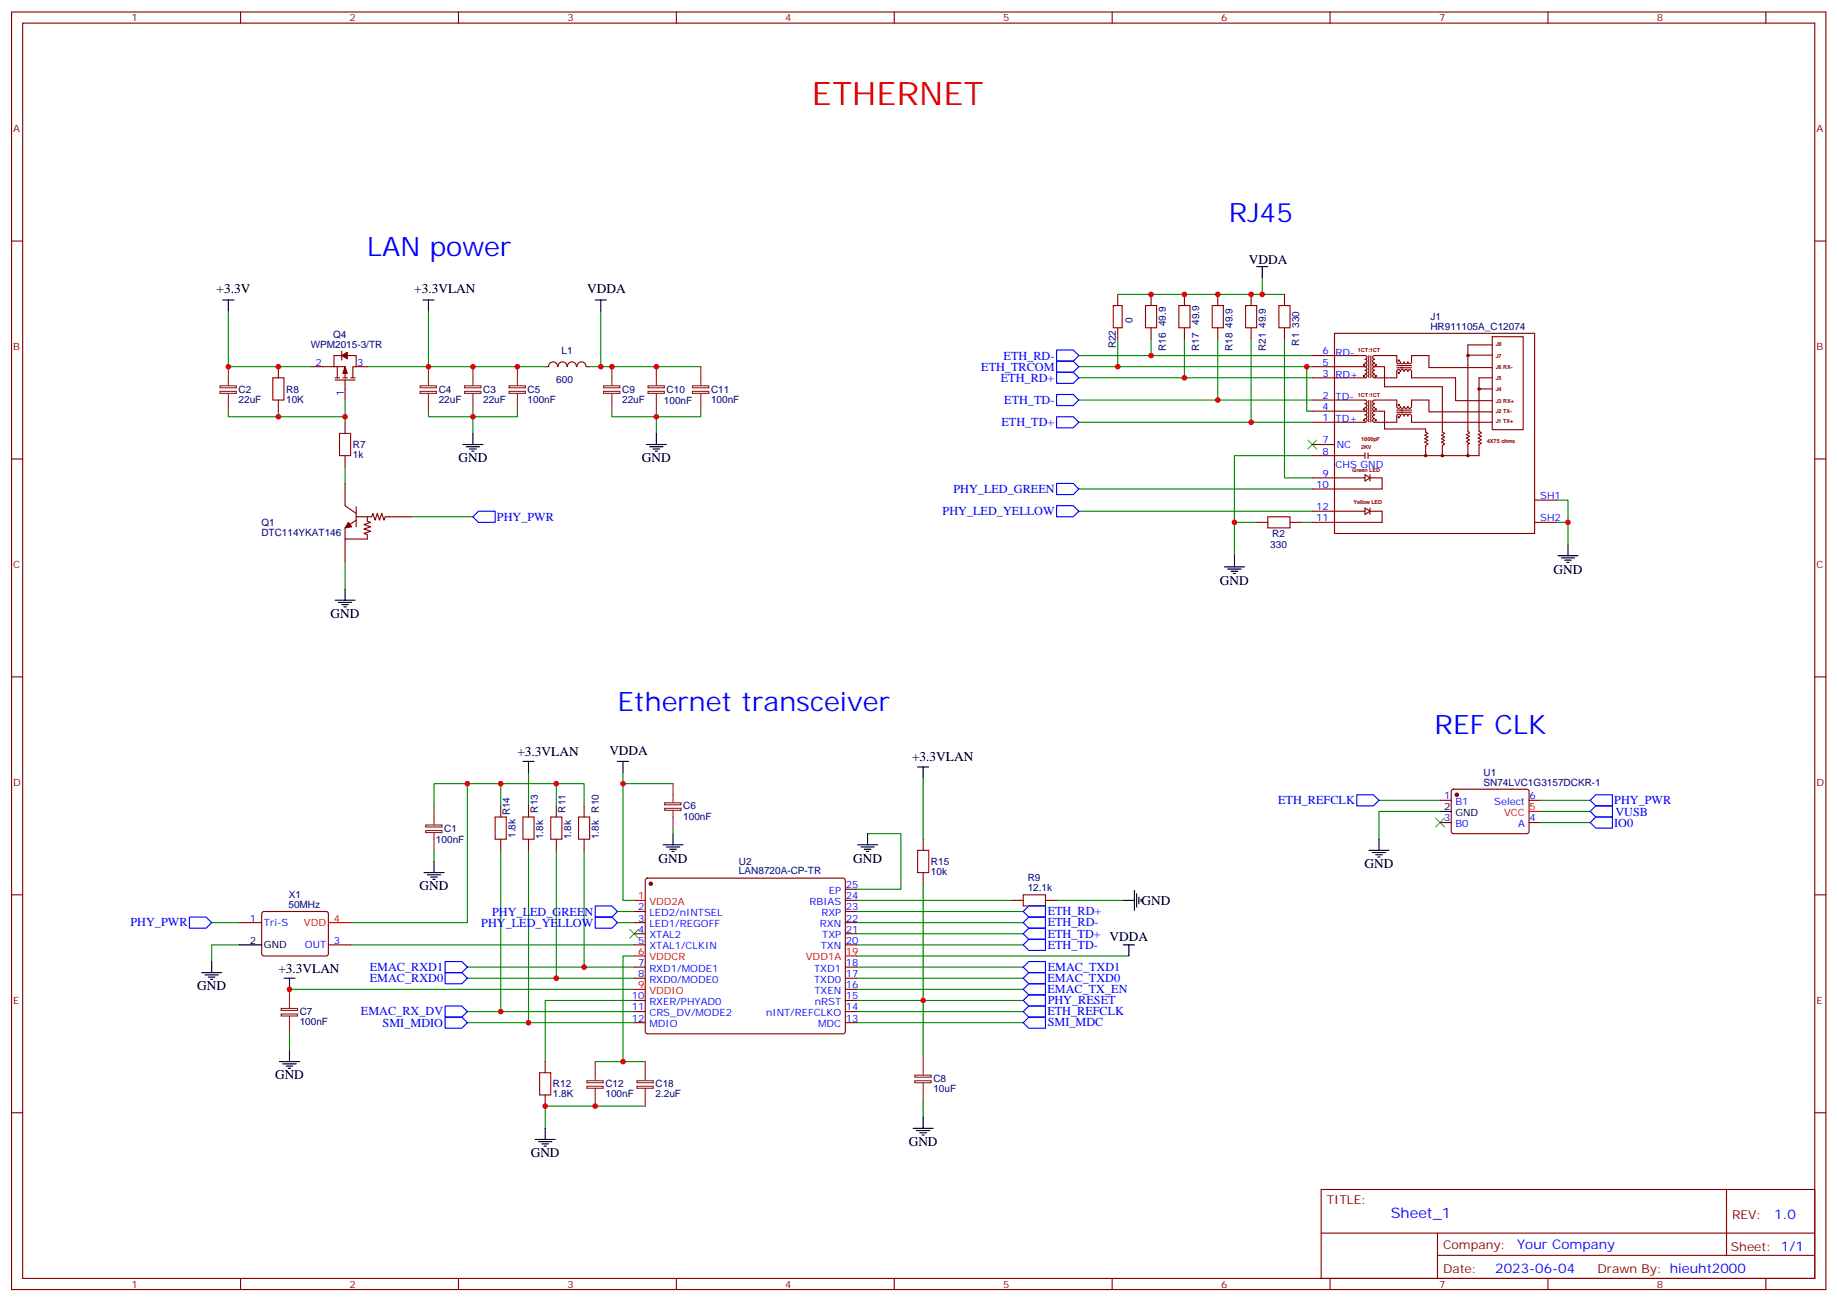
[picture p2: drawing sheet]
<svg xmlns="http://www.w3.org/2000/svg" width="583mm" height="413mm" viewBox="0 0 583 413" stroke-linecap="round" stroke-linejoin="round" font-family="sans-serif">
<g fill="none" stroke="#870000" stroke-width=".35">
<path d="M3.7 3.8h575.7v405.4h-575.7zM7.2 7.3h568.7v398.3h-568.7zM76.3 3.8v3.5M145.5 3.8v3.5M214.6 3.8v3.5M283.8 3.8v3.5M352.9 3.8v3.5M422.1 3.8v3.5M491.2 3.8v3.5M560.4 3.8v3.5M3.7 76.5h3.5M575.9 76.5h3.5"/>
<path d="M354.7 93.4v3.5M365.3 93.4v3.5M375.8 93.4v3.5M386.4 93.4v3.5M397 93.4v3.5M407.6 93.4v3.5M88.3 116.3v3.6M98.9 116.3h7.1M106.3 119.9h1.4M107 116.3v3.6M108.4 112.8h-2.4v3.5h3.5v3.6M108.4 111.4v2.8"/>
<path d="M108.8 119.9h1.4M110.2 112.8h2.8v3.5h-1v3.6M111.3 119.9h1.4M113 116.3h3.6M173 116.3h1.1M174.1 116.3a1.41 1.41 0 0 1 1.4-1.5 1.41 1.41 0 0 1 1.4 1.5M177.1 116.3a1.41 1.41 0 0 1 1.4-1.5 1.41 1.41 0 0 1 1.4 1.5M180.1 116.3a1.41 1.41 0 0 1 1.4-1.5 1.41 1.41 0 0 1 1.4 1.5M183.1 116.3a1.41 1.41 0 0 1 1.4-1.5 1.41 1.41 0 0 1 1.4 1.5M186.1 116.3h1M354.7 104v3.5M365.3 104v3.5"/>
<path d="M375.8 104v3.5M386.4 104v3.5M397 104v3.5M407.6 104v3.5M416.4 112.8h16.8a.58 .58 0 0 1 .6 .6 .58 .58 0 0 1-.6 .6 .59 .59 0 0 1 .6 .6 .59 .59 0 0 1-.6 .6 .59 .59 0 0 1 .6 .6 .59 .59 0 0 1-.6 .5M416.4 116.3h16.8M423.5 105.8h63.5v63.5h-63.5zM433.2 116.3a.58 .58 0 0 1 .6 .6 .58 .58 0 0 1-.6 .6 .59 .59 0 0 1 .6 .6 .59 .59 0 0 1-.6 .6 .59 .59 0 0 1 .6 .6 .59 .59 0 0 1-.6 .6h-16.8M434.3 112.9v6.9M435 112.9v6.9M436.2 116.3a.59 .59 0 0 1-.6-.5 .59 .59 0 0 1 .6-.6 .59 .59 0 0 1-.6-.6 .59 .59 0 0 1 .6-.6 .58 .58 0 0 1-.6-.6 .58 .58 0 0 1 .6-.6h7v2a.58 .58 0 0 0 .6 .6 .58 .58 0 0 0 .6-.6 .59 .59 0 0 0 .6 .6 .59 .59 0 0 0 .6-.6 .59 .59 0 0 0 .6 .6 .59 .59 0 0 0 .6-.6 .58 .58 0 0 0 .5 .6 .58 .58 0 0 0 .6-.6v-2h5.5v3.8h20.1M436.2 116.3h3.1v6.4h18.4v14.5l.7 .3-1 .6 1 .5-1 .6 1 .5-1 .6 1 .6-.7 .5v3.2"/>
<path d="M436.2 116.3a.58 .58 0 0 0-.6 .6 .58 .58 0 0 0 .6 .6 .59 .59 0 0 0-.6 .6 .59 .59 0 0 0 .6 .6 .59 .59 0 0 0-.6 .6 .59 .59 0 0 0 .6 .6h7v-2a.58 .58 0 0 1 .6-.6 .58 .58 0 0 1 .6 .6 .59 .59 0 0 1 .6-.6 .59 .59 0 0 1 .6 .6 .59 .59 0 0 1 .6-.7 .59 .59 0 0 1 .6 .7 .58 .58 0 0 1 .5-.6 .58 .58 0 0 1 .6 .6v2h14v7.2h11.6M443.2 116.7h4.7M443.2 116h4.7M465.8 112.7h7.7M473.5 106.8h9.9v29.5h-9.9zM473.5 119.9h-4.2v16.9l.8 .5-1 .6 1 .5-1 .6 1 .6-1 .5 1 .6-.8 .3v3.6h-35.2M473.5 109.4h-7.7v27.4l.5 .5-1 .6 1 .5-1 .6 1 .6-1 .5 1 .6-.5 .2v3.7M88.3 126.9v3.6M106.3 120.6h6.4M109.5 120.6v6.3M109.5 134v3.5M416.4 126.9h16.8a.58 .58 0 0 1 .6 .6 .58 .58 0 0 1-.6 .6 .59 .59 0 0 1 .6 .6 .59 .59 0 0 1-.6 .6 .59 .59 0 0 1 .6 .6 .59 .59 0 0 1-.6 .6"/>
<path d="M416.4 130.5h16.8M433.2 130.5a.58 .58 0 0 1 .6 .5 .58 .58 0 0 1-.6 .6 .59 .59 0 0 1 .6 .6 .59 .59 0 0 1-.6 .6 .59 .59 0 0 1 .6 .6 .59 .59 0 0 1-.6 .6h-16.8M434.3 127v6.9M435 127v6.9M436.2 130.5a.59 .59 0 0 1-.6-.6 .59 .59 0 0 1 .6-.6 .59 .59 0 0 1-.6-.6 .59 .59 0 0 1 .6-.6 .58 .58 0 0 1-.6-.6 .58 .58 0 0 1 .6-.6h7v2a.58 .58 0 0 0 .6 .7 .58 .58 0 0 0 .6-.7 .59 .59 0 0 0 .6 .7 .59 .59 0 0 0 .6-.7 .59 .59 0 0 0 .6 .7 .59 .59 0 0 0 .6-.7 .58 .58 0 0 0 .5 .7 .58 .58 0 0 0 .6-.7v-2h5.5v3.8h20.1M436.2 130.5h3.1v5.6h13.1v1.1l.7 .3-1 .6 1 .5-1 .6 1 .5-1 .6 1 .6-.7 .5v3.2M436.2 130.5a.58 .58 0 0 0-.6 .5 .58 .58 0 0 0 .6 .6 .59 .59 0 0 0-.6 .6 .59 .59 0 0 0 .6 .6 .59 .59 0 0 0-.6 .6 .59 .59 0 0 0 .6 .6h7v-2a.58 .58 0 0 1 .6-.6 .58 .58 0 0 1 .6 .6 .59 .59 0 0 1 .6-.6 .59 .59 0 0 1 .6 .6 .59 .59 0 0 1 .6-.6 .59 .59 0 0 1 .6 .6 .58 .58 0 0 1 .5-.6 .58 .58 0 0 1 .6 .6v2h25.6M443.2 130.8h4.7M443.2 130.1h4.7M469.3 123.4h4.3M3.7 145.6h3.5M109.5 144.6v3.5"/>
<path d="M109.5 153.4v7l3.5 2.5M416.4 144.6h16.8M416.4 151.6h16.8M416.4 141h7.1M433.2 143.7v1.8M433.2 150.6l1.5 1-1.5 1zM434.1 143.7v1.8M434.7 151.6h3.9v3.6h-22.2M434.7 150.6v2M487 158.7h7M575.9 145.6h3.5M109.5 171v7.1"/>
<path d="M113 164h5l.3-1.1 .7 2.1 .7-2.1 .7 2.1 .7-2.1 .7 2.1 .4-1h8.5M113 160.8v6.3M116.6 164v1.4l1 .3-2.1 .7 2.1 .7-2.1 .8 2.1 .7-2.1 .7 1.1 .3v1.4h-7.1v-3.5l3.5-2.5M398.8 165.7h3.5M409.4 165.7h3.5M416.4 162.2h16.8M433.2 161.2l1.5 1-1.5 1zM434.7 162.2h3.9v3.5h-22.2M434.7 161.2v2M487 165.7h7M3.7 214.8h3.5M575.9 214.8h3.5"/>
<path d="M158.9 255.7v3.5M167.7 255.7v3.5M176.5 255.7v3.5M185.3 255.7v3.5M457 253.9h3.5M460.8 250.6l.4-.2 23.6 .1 .4 .6-.1 13-.6 .4-23.6-.1-.4-.6v-12.7zM485.2 253.9h3.5M158.9 266.3v3.5M167.7 266.3v3.5M176.5 266.3v3.5M185.3 266.3v3.5M205 278.8l.5-.2h62l.5 .2 .3 .5v48l-.3 .5-.5 .2h-62l-.5-.2-.2-.5v-48z"/>
<path d="M292.9 266.3v3.5M292.9 276.9v3.5M457 261h3.5M485.2 261h3.5M3.7 283.9h3.5M76 292.7h7M83.3 289.4l.4-.2 20.1 .1 .4 .6-.1 13-.6 .4h-20l-.5-.7v-12.7zM104.2 299.8h7.1M201.2 292.7h3.6M201.2 299.8h3.6M201.2 289.2h3.6M201.2 296.3h3.6"/>
<path d="M268.3 285.7h3.5M268.3 292.7h3.5M268.3 299.8h3.5M268.3 289.2h3.5M268.3 296.3h3.5M268.3 282.2h3.5M321.2 285.7h3.5M331.8 285.7h3.5M575.9 283.9h3.5M201.2 306.8h3.6M201.2 310.4h3.6M201.2 317.4h3.6"/>
<path d="M268.3 306.8h3.5M268.3 310.4h3.5M268.3 317.4h3.5M268.3 313.9h3.5M173 336.8v3.6M201.2 321h3.6M201.2 324.5h3.6M268.3 321h3.5M268.3 324.5h3.5M3.7 353.1h3.5M173 347.4v3.5M575.9 353.1h3.5"/>
<path d="M419.2 377.4h156.7v28.2h-156.7zM547.9 377.4v20.9M419.3 391.2h156.4M456.2 398.3h119.5M456.2 391.2v14.2M76.3 405.6v3.6M145.5 405.6v3.6M214.6 405.6v3.6M283.8 405.6v3.6M352.9 405.6v3.6M422.1 405.6v3.6M491.2 405.6v3.6"/>
<path d="M560.4 405.6v3.6"/>
</g>
<g fill="none" stroke="#008700" stroke-width=".35">
<path d="M72.5 98.7v17.6h26.4M136 98.7v17.6h37M190.6 98.7v17.6M354.7 93.4h52.9M400.5 88.1v5.3M116.6 116.3h19.4M187.1 116.3h35.3M342.3 116.3h74.1M342.3 119.9h74.1M342.3 112.8h74.1M354.7 107.5v8.8M365.3 107.5v5.3"/>
<path d="M375.8 107.5v12.4M386.4 107.5v19.4M397 107.5v26.5M407.6 107.5v44.1h8.8M414.7 116.3v14.2h1.7M88.3 130.5v1.7M109.5 126.9v5.3h-37v-1.7M109.5 132.2v1.8M136 130.5v1.7h28.2v-1.7M150.1 130.5v7M194.2 130.5v1.7h28.2v-1.7M208.3 130.5v7"/>
<path d="M342.3 134h74.1M342.3 126.9h74.1M109.5 148.1v5.3M342.3 155.2h74.1M416.4 144.6h-24.7v31.7M494 158.7h3.6v14.1M109.5 178.1v8.8M130.7 164h19.4M342.3 162.2h74.1M391.7 165.7h7.1M412.9 165.7h3.5M494 165.7h3.6"/>
<path d="M148.3 248.6v44.1h-37M158.9 248.6h-21.2v7.1M158.9 255.7v-7.1h8.8v7.1M167.7 245.1v3.5h8.8v7.1M176.5 248.6h8.8v7.1M197.7 245.1v3.5M213.6 248.6h-15.9v37.1h3.5M292.9 246.9v19.4M437.6 253.9h19.4M457 257.5h-19.4v8.8M488.7 257.5h15.9M488.7 253.9h15.9"/>
<path d="M137.7 269.8v3.5M158.9 269.8v51.2M167.7 269.8v54.7M176.5 269.8v40.6M185.3 269.8v37M213.6 262.7v1.8M275.3 264.5h10.6v17.7h-14.1M488.7 261h15.9M67.2 292.7h8.8M76 299.8h-8.8v5.3M111.3 299.8h89.9M195.9 292.7h5.3"/>
<path d="M195.9 289.2h5.3M271.8 285.7h49.4M271.8 299.8h52.9M271.8 296.3h52.9M271.8 292.7h52.9M271.8 289.2h52.9M292.9 280.4v54.7M335.3 285.7h21.1M91.9 313.9h109.3M148.3 310.4h52.9M148.3 306.8h52.9M201.2 303.3h-3.5v33.5"/>
<path d="M201.2 317.4h-28.2v19.4M271.8 317.4h52.9M271.8 313.9h52.9M271.8 310.4h52.9M271.8 306.8h52.9M271.8 303.3h86.4M91.9 328v5.3M148.3 324.5h52.9M148.3 321h52.9M188.9 336.8h15.9M271.8 324.5h52.9M271.8 321h52.9"/>
<path d="M204.8 350.9h-31.8v7.1M292.9 349.2v5.3"/>
</g>
<g fill="none" stroke="#a10000" stroke-width=".35">
<path d="M353.3 96.9h2.8v7.1h-2.8zM363.5 96.9h3.5v7.1h-3.5zM374.1 96.9h3.5v7.1h-3.5zM384.7 96.9h3.5v7.1h-3.5zM395.3 96.9h3.5v7.1h-3.5zM405.8 96.9h3.6v7.1h-3.6zM86.6 119.9h3.5v7h-3.5zM107.7 137.5h3.6v7.1h-3.6zM402.3 164h7.1v3.5h-7.1zM157.1 259.2h3.6v7.1h-3.6zM165.9 259.2h3.6v7.1h-3.6zM174.8 259.2h3.5v7.1h-3.5z"/>
<path d="M183.6 259.2h3.5v7.1h-3.5zM291.2 269.8h3.5v7.1h-3.5zM324.7 283.9h7.1v3.5h-7.1zM171.2 340.4h3.6v7h-3.6z"/>
</g>
<g fill="none" stroke="#000" stroke-width=".35">
<path d="M70.7 95.2h3.5M72.5 95.2v3.5M134.2 95.2h3.5M136 95.2v3.5M188.9 95.2h3.5M190.6 95.2v3.5M398.8 84.6h3.5M400.5 84.6v3.5M150.1 137.5v3.5M208.3 137.5v3.5M146.9 141h6.3M148 141.7h4.2"/>
<path d="M149 142.5h2.1M149.7 143.2h.7M205.1 141h6.4M206.2 141.7h4.2M207.2 142.5h2.1M207.9 143.2h.7M388.5 179.8h6.4M391.7 176.3v3.5M494.4 176.3h6.3M495.4 177h4.3M496.5 177.7h2.1M497.2 178.4h.7"/>
<path d="M497.6 172.8v3.5M106.3 190.4h6.4M107.4 191.1h4.2M108.4 191.8h2.2M109.1 192.5h.8M109.5 186.9v3.5M389.6 180.6h4.2M390.7 181.3h2.1M391.4 182h.7M165.9 241.6h3.6M167.7 241.6v3.5M195.9 241.6h3.6"/>
<path d="M197.7 241.6v3.5M291.2 243.3h3.5M292.9 243.3v3.6M457 257.5h3.5M134.5 276.9h6.4M135.6 277.6h4.2M136.7 278.3h2.1M137.4 279h.7M137.7 273.3v3.6M210.4 268h6.3M211.5 268.7h4.2M212.5 269.5h2.1"/>
<path d="M213.2 270.2h.7M213.6 264.5v3.5M272.1 268h6.4M273.2 268.7h4.2M274.2 269.5h2.2M275 270.2h.7M275.3 264.5v3.5M434.4 269.8h6.4M435.5 270.5h4.2M436.5 271.2h2.1M437.2 271.9h.7M437.6 266.3v3.5"/>
<path d="M76 299.8h7M356.4 285.7h3.6M356.4 299.8h3.6M358.2 299.8v3.5M360 282.5v6.4M360.7 283.6v4.2M361.4 284.6v2.1M362.1 285.3v.7M64 308.6h6.3M65.1 309.3h4.2M66.1 310h2.1M66.8 310.7h.7"/>
<path d="M67.2 305.1v3.5M90.1 310.4h3.5M91.9 310.4v3.5M88.7 336.8h6.3M89.7 337.5h4.3M90.8 338.2h2.1M91.5 338.9h.7M91.9 333.3v3.5M173 358v3.5M289.8 358h6.3M290.8 358.7h4.3M291.9 359.4h2.1"/>
<path d="M292.9 354.5v3.5M169.8 361.5h6.4M170.9 362.2h4.2M171.9 362.9h2.2M172.6 363.6h.8M292.6 360.1h.7"/>
</g>
<g fill="none" stroke="#8c2424" stroke-width=".35">
<path d="M72.5 116.3v6M136 116.3v6M150.1 116.3v6M164.2 116.3v6M194.2 116.3v6M208.3 116.3v6M222.4 116.3v6M69.8 122.4h5.2v.6h-5.2zM69.8 124.2h5.2v.6h-5.2zM72.5 124.8v5.7M133.3 122.4h5.2v.6h-5.2zM133.3 124.2h5.2v.6h-5.2z"/>
<path d="M136 124.8v5.7M147.4 122.4h5.2v.6h-5.2zM147.4 124.2h5.2v.6h-5.2zM150.1 124.8v5.7M161.5 122.4h5.2v.6h-5.2zM161.5 124.2h5.2v.6h-5.2zM164.2 124.8v5.7M191.5 122.4h5.2v.6h-5.2zM191.5 124.2h5.2v.6h-5.2zM194.2 124.8v5.7M205.6 122.4h5.2v.6h-5.2zM205.6 124.2h5.2v.6h-5.2z"/>
<path d="M208.3 124.8v5.7M219.7 122.4h5.2v.6h-5.2zM219.7 124.2h5.2v.6h-5.2zM222.4 124.8v5.7M137.7 255.7v6M210.9 254.7h5.2v.6h-5.2zM210.9 256.5h5.2v.6h-5.2zM213.6 248.6v6M213.6 257.1v5.6M135.1 261.8h5.2v.6h-5.2zM135.1 263.5h5.2v.7h-5.2zM137.7 264.2v5.6"/>
<path d="M89.2 320h5.2v.6h-5.2zM91.9 313.9v6M89.2 321.7h5.2v.7h-5.2zM91.9 322.4v5.6M188.9 336.8v6M204.8 336.8v6M292.9 335.1v6M186.2 342.9h5.2v.6h-5.2zM186.2 344.7h5.2v.6h-5.2zM188.9 345.3v5.6M202.1 342.9h5.2v.6h-5.2zM202.1 344.7h5.2v.6h-5.2z"/>
<path d="M204.8 345.3v5.6M290.3 341.1h5.2v.7h-5.2zM290.3 342.9h5.2v.6h-5.2zM292.9 343.5v5.7"/>
</g>
<g fill="none" stroke="#00f" stroke-width=".35">
<path d="M335.3 118.1h5.3l1.7 1.8-1.7 1.7h-5.3zM335.3 114.6h5.3l1.7 1.7-1.7 1.8h-5.3zM335.3 111.1h5.3l1.7 1.7-1.7 1.8h-5.3zM335.3 132.2h5.3l1.7 1.8-1.7 1.7h-5.3zM335.3 125.2h5.3l1.7 1.7-1.7 1.8h-5.3zM335.3 153.4h5.3l1.7 1.8-1.7 1.7h-5.3zM151.8 162.2h5.3v3.5h-5.3l-1.7-1.7zM335.3 160.4h5.3l1.7 1.8-1.7 1.8h-5.3zM430.5 252.2h5.3l1.8 1.7-1.8 1.8h-5.3zM504.6 253.9l1.8-1.7h5.3v3.5h-5.3zM506.4 255.7h5.3v3.5h-5.3l-1.8-1.7zM504.6 261l1.8-1.8h5.3v3.5h-5.3z"/>
<path d="M60.1 291h5.3l1.8 1.7-1.8 1.8h-5.3zM188.9 291h5.3l1.7 1.7-1.7 1.8h-5.3zM188.9 287.4h5.3l1.7 1.8-1.7 1.8h-5.3zM324.7 299.8l1.8-1.8h5.3v3.6h-5.3zM324.7 296.3l1.8-1.8h5.3v3.5h-5.3zM324.7 292.7l1.8-1.7h5.3v3.5h-5.3zM324.7 289.2l1.8-1.8h5.3v3.6h-5.3zM141.3 319.2h5.2l1.8 1.8-1.8 1.7h-5.2zM141.3 308.6h5.2l1.8 1.8-1.8 1.7h-5.2zM141.3 305.1h5.2l1.8 1.7-1.8 1.8h-5.2zM324.7 317.4l1.8-1.7h5.3v3.5h-5.3zM324.7 313.9l1.8-1.8h5.3v3.6h-5.3z"/>
<path d="M324.7 310.4l1.8-1.8h5.3v3.5h-5.3zM324.7 306.8l1.8-1.7h5.3v3.5h-5.3zM141.3 322.7h5.2l1.8 1.8-1.8 1.7h-5.2zM324.7 324.5l1.8-1.8h5.3v3.5h-5.3zM324.7 321l1.8-1.8h5.3v3.5h-5.3z"/>
</g>
<path d="M415 139.6l2.8 2.9M417.8 139.6l-2.8 2.9M455.6 259.6l2.8 2.8M458.4 259.6l-2.8 2.8M199.8 294.9l2.8 2.8M202.6 294.9l-2.8 2.8" fill="none" stroke="#3c3" stroke-width=".35"/>
<path d="M485.2 257.5h3.5M104.2 292.7h7.1M201.2 285.7h3.6M201.2 303.3h3.6M201.2 313.9h3.6M268.3 303.3h3.5" fill="none" stroke="#f00" stroke-width=".35"/>
<g fill="#870000" stroke="#870000" stroke-width=".35">
<path d="M110.6 165.7l1 1.4-2.1 .4z"/>
<path d="M109.5 116.3l.7 2.2h-1.4z"/>
<path d="M108.4 112.8l1.8-1v2.1z"/>
<circle cx="206.5" cy="280.4" r=".53"/>
<circle cx="462.3" cy="252.2" r=".53"/>
<circle cx="465.8" cy="112.8" r=".35"/>
<circle cx="469.3" cy="123.4" r=".35"/>
<circle cx="457.7" cy="144.6" r=".35"/>
<circle cx="465.8" cy="144.6" r=".35"/>
<circle cx="436.5" cy="115.7" r=".18"/>
<circle cx="432.8" cy="115.7" r=".18"/>
<circle cx="432.8" cy="119.3" r=".18"/>
<circle cx="436.5" cy="119.3" r=".18"/>
<circle cx="432.8" cy="129.9" r=".18"/>
<circle cx="432.8" cy="133.4" r=".18"/>
<circle cx="436.5" cy="129.9" r=".18"/>
<circle cx="436.5" cy="133.4" r=".18"/>
<circle cx="443.9" cy="114.4" r=".18"/>
<circle cx="443.9" cy="118.3" r=".18"/>
<circle cx="443.9" cy="128.5" r=".18"/>
<circle cx="443.9" cy="132.4" r=".18"/>
<circle cx="452.4" cy="144.6" r=".35"/>
</g>
<g fill="#c00">
<circle cx="173" cy="350.9" r=".88"/>
<circle cx="208.3" cy="132.2" r=".88"/>
<circle cx="88.3" cy="132.2" r=".88"/>
<circle cx="188.9" cy="350.9" r=".88"/>
<circle cx="397" cy="134" r=".88"/>
<circle cx="414.7" cy="116.3" r=".88"/>
<circle cx="400.5" cy="93.4" r=".88"/>
<circle cx="292.9" cy="317.4" r=".88"/>
<circle cx="197.7" cy="336.8" r=".88"/>
<circle cx="185.3" cy="306.8" r=".88"/>
<circle cx="176.5" cy="310.4" r=".88"/>
<circle cx="158.9" cy="321" r=".88"/>
<circle cx="167.7" cy="324.5" r=".88"/>
<circle cx="190.6" cy="116.3" r=".88"/>
<circle cx="109.5" cy="132.2" r=".88"/>
<circle cx="386.4" cy="126.9" r=".88"/>
<circle cx="375.8" cy="119.9" r=".88"/>
<circle cx="365.3" cy="112.8" r=".88"/>
<circle cx="354.7" cy="116.3" r=".88"/>
<circle cx="391.7" cy="165.7" r=".88"/>
<circle cx="497.6" cy="165.7" r=".88"/>
<circle cx="91.9" cy="313.9" r=".88"/>
<circle cx="148.3" cy="248.6" r=".88"/>
<circle cx="150.1" cy="132.2" r=".88"/>
<circle cx="208.3" cy="116.3" r=".88"/>
<circle cx="194.2" cy="116.3" r=".88"/>
<circle cx="164.2" cy="116.3" r=".88"/>
<circle cx="150.1" cy="116.3" r=".88"/>
<circle cx="136" cy="116.3" r=".88"/>
<circle cx="72.5" cy="116.3" r=".88"/>
<circle cx="88.3" cy="116.3" r=".88"/>
<circle cx="397" cy="93.4" r=".88"/>
<circle cx="386.4" cy="93.4" r=".88"/>
<circle cx="375.8" cy="93.4" r=".88"/>
<circle cx="365.3" cy="93.4" r=".88"/>
<circle cx="158.9" cy="248.6" r=".88"/>
<circle cx="176.5" cy="248.6" r=".88"/>
<circle cx="197.7" cy="248.6" r=".88"/>
</g>
<text font-size="10.2" fill="#f00" x="257.7" y="33.4">ETHERNET</text>
<g font-size="8.5" fill="#00f">
<text x="390" y="70.5">RJ45</text>
<text x="116.6" y="81.1">LAN power</text>
<text x="195.9" y="225.7">Ethernet transceiver</text>
<text x="455.2" y="232.8">REF CLK</text>
</g>
<text font-size="4.6" fill="#00f" x="441.3" y="386.4">Sheet_1</text>
<g font-size="4.2">
<text x="396.3" y="83.9">VDDA</text>
<text x="68.7" y="93">+3.3V</text>
<text x="131.4" y="93">+3.3VLAN</text>
<text x="186.3" y="93">VDDA</text>
<text x="145.5" y="146.7">GND</text>
<text x="203.7" y="146.7">GND</text>
<text x="387.1" y="185.5">GND</text>
<text x="493" y="182">GND</text>
<text x="104.9" y="196.1">GND</text>
<text x="164.2" y="239.8">+3.3VLAN</text>
<text x="193.4" y="239.4">VDDA</text>
<text x="289.4" y="241.6">+3.3VLAN</text>
<text x="209" y="273.7">GND</text>
<text x="270.7" y="273.7">GND</text>
<text x="433" y="275.4">GND</text>
<text x="133.1" y="282.5">GND</text>
<text x="362.3" y="287.1">GND</text>
<text x="352.1" y="298.7">VDDA</text>
<text x="88.3" y="308.6">+3.3VLAN</text>
<text x="62.6" y="314.3">GND</text>
<text x="87.3" y="342.5">GND</text>
<text x="288.4" y="363.6">GND</text>
<text x="168.4" y="367.2">GND</text>
</g>
<g font-size="4.2" fill="#00f">
<text x="563" y="386.7">1.0</text>
<text x="481.4" y="396.2">Your Company</text>
<text x="474.5" y="404">2023-06-04</text>
</g>
<g font-size="3.9" fill="#00f">
<text x="311.4" y="117.6">ETH_TRCOM</text>
<text x="318.5" y="114.1">ETH_RD-</text>
<text x="317.6" y="121.1">ETH_RD+</text>
<text x="318.7" y="128.2">ETH_TD-</text>
<text x="317.8" y="135.3">ETH_TD+</text>
<text x="302.6" y="156.4">PHY_LED_GREEN</text>
<text x="157.7" y="165.2">PHY_PWR</text>
<text x="299.1" y="163.5">PHY_LED_YELLOW</text>
<text x="405.6" y="255.1">ETH_REFCLK</text>
<text x="512.2" y="255.1">PHY_PWR</text>
<text x="512.2" y="262.3">IO0</text>
<text x="512.6" y="258.8">VUSB</text>
<text x="41.4" y="293.9">PHY_PWR</text>
<text x="156.2" y="290.5">PHY_LED_GREEN</text>
<text x="332.5" y="293.9">ETH_RD-</text>
<text x="332.5" y="290.4">ETH_RD+</text>
<text x="152.7" y="294">PHY_LED_YELLOW</text>
<text x="332.5" y="297.5">ETH_TD+</text>
<text x="332.5" y="301">ETH_TD-</text>
<text x="117.3" y="311.6">EMAC_RXD0</text>
<text x="117.3" y="308.1">EMAC_RXD1</text>
<text x="332.4" y="311.6">EMAC_TXD0</text>
<text x="332.5" y="308">EMAC_TXD1</text>
<text x="332.4" y="315.1">EMAC_TX_EN</text>
<text x="114.5" y="322.2">EMAC_RX_DV</text>
<text x="332.4" y="322.2">ETH_REFCLK</text>
<text x="332.5" y="318.6">PHY_RESET</text>
<text x="121.4" y="325.7">SMI_MDIO</text>
<text x="332.5" y="325.7">SMI_MDC</text>
</g>
<g font-size="3.9" fill="#800">
<text x="421" y="382">TITLE:</text>
<text x="549.6" y="386.7">REV:</text>
<text x="457.9" y="396.2">Company:</text>
<text x="549.3" y="396.8">Sheet: 1/1</text>
<text x="457.9" y="403.9">Date:</text>
<text x="506.9" y="403.9">Drawn By: hieuht2000</text>
</g>
<g font-size="3.2" fill="#800">
<text x="41.8" y="6.8">1</text>
<text x="110.9" y="6.8">2</text>
<text x="180.1" y="6.8">3</text>
<text x="249.2" y="6.8">4</text>
<text x="318.3" y="6.8">5</text>
<text x="387.5" y="6.8">6</text>
<text x="456.6" y="6.8">7</text>
<text x="525.8" y="6.8">8</text>
<text x="4.2" y="41.9">A</text>
<text x="576.4" y="41.9">A</text>
<text x="4.2" y="111.1">B</text>
<text x="576.4" y="111.1">B</text>
<text x="4.2" y="180.2">C</text>
<text x="576.4" y="180.2">C</text>
<text x="4.2" y="249.3">D</text>
<text x="576.4" y="249.3">D</text>
<text x="4.2" y="318.5">E</text>
<text x="576.4" y="318.5">E</text>
<text x="41.8" y="408.6">1</text>
<text x="110.9" y="408.6">2</text>
<text x="180.1" y="408.6">3</text>
<text x="249.2" y="408.6">4</text>
<text x="318.3" y="408.6">5</text>
<text x="387.5" y="408.6">6</text>
<text x="456.6" y="408.6">7</text>
<text x="525.8" y="408.6">8</text>
</g>
<g font-size="3.2" fill="#000080">
<text x="453.9" y="101.5">J1</text>
<text x="105.7" y="107.2">Q4</text>
<text x="359.4" y="102.6" transform="rotate(-90 359.4 102.6)">0</text>
<text x="369.9" y="103.5" transform="rotate(-90 369.9 103.5)">49.9</text>
<text x="380.5" y="103.1" transform="rotate(-90 380.5 103.1)">49.9</text>
<text x="391.1" y="104" transform="rotate(-90 391.1 104)">49.9</text>
<text x="401.7" y="104" transform="rotate(-90 401.7 104)">49.9</text>
<text x="412.3" y="104" transform="rotate(-90 412.3 104)">330</text>
<text x="453.9" y="104.7">HR911105A_C12074</text>
<text x="98.6" y="110.4">WPM2015-3/TR</text>
<text x="178.2" y="112.2">L1</text>
<text x="354.1" y="110.5" transform="rotate(-90 354.1 110.5)">R22</text>
<text x="369.9" y="111.4" transform="rotate(-90 369.9 111.4)">R16</text>
<text x="380.5" y="111.4" transform="rotate(-90 380.5 111.4)">R17</text>
<text x="391.1" y="111.4" transform="rotate(-90 391.1 111.4)">R18</text>
<text x="401.7" y="111.4" transform="rotate(-90 401.7 111.4)">R21</text>
<text x="412.3" y="109.6" transform="rotate(-90 412.3 109.6)">R1</text>
<text x="75.7" y="124.5">C2</text>
<text x="90.8" y="124.5">R8</text>
<text x="139.2" y="124.5">C4</text>
<text x="153.3" y="124.5">C3</text>
<text x="167.4" y="124.5">C5</text>
<text x="176.5" y="121.6">600</text>
<text x="197.4" y="124.5">C9</text>
<text x="211.5" y="124.5">C10</text>
<text x="225.6" y="124.5">C11</text>
<text x="75.7" y="127.7">22uF</text>
<text x="90.8" y="127.7">10K</text>
<text x="139.2" y="127.7">22uF</text>
<text x="153.3" y="127.7">22uF</text>
<text x="167.4" y="127.7">100nF</text>
<text x="197.4" y="127.7">22uF</text>
<text x="210.7" y="128.1">100nF</text>
<text x="225.6" y="127.7">100nF</text>
<text x="112" y="142.2">R7</text>
<text x="112" y="145.4">1k</text>
<text x="82.9" y="166.9">Q1</text>
<text x="82.9" y="170.1">DTC114YKAT146</text>
<text x="403.1" y="173.9">330</text>
<text x="403.7" y="170.4">R2</text>
<text x="470.8" y="249.3">SN74LVC1G3157DCKR-1</text>
<text x="470.8" y="246.2">U1</text>
<text x="170.6" y="257.8" transform="rotate(-90 170.6 257.8)">R13</text>
<text x="179.5" y="257.8" transform="rotate(-90 179.5 257.8)">R11</text>
<text x="190" y="257.8" transform="rotate(-90 190 257.8)">R10</text>
<text x="216.8" y="256.8">C6</text>
<text x="141" y="263.9">C1</text>
<text x="161.8" y="258.7" transform="rotate(-90 161.8 258.7)">R14</text>
<text x="216.8" y="260.1">100nF</text>
<text x="138.3" y="267.5">100nF</text>
<text x="163.6" y="265.9" transform="rotate(-90 163.6 265.9)">1.8k</text>
<text x="172.4" y="266.3" transform="rotate(-90 172.4 266.3)">1.8k</text>
<text x="181.2" y="266.3" transform="rotate(-90 181.2 266.3)">1.8k</text>
<text x="190.1" y="266.3" transform="rotate(-90 190.1 266.3)">1.8k</text>
<text x="234.5" y="274.5">U2</text>
<text x="295.4" y="274.5">R15</text>
<text x="234.5" y="277.4">LAN8720A-CP-TR</text>
<text x="295.4" y="277.7">10k</text>
<text x="326.1" y="279.6">R9</text>
<text x="91.7" y="284.9">X1</text>
<text x="326.1" y="282.9">12.1k</text>
<text x="91.5" y="288.1">50MHz</text>
<text x="95.1" y="322">C7</text>
<text x="95.1" y="325.2">100nF</text>
<text x="175.5" y="345">R12</text>
<text x="192.1" y="345">C12</text>
<text x="208" y="345">C18</text>
<text x="296.2" y="346.4">10uF</text>
<text x="296.2" y="343.3">C8</text>
<text x="175.5" y="348.2">1.8K</text>
<text x="192.1" y="348.2">100nF</text>
<text x="208" y="348.2">2.2uF</text>
</g>
<g font-size="3.2" fill="#00f">
<text x="419.7" y="112.5">6</text>
<text x="423.8" y="112.8">RD-</text>
<text x="100.1" y="116">2</text>
<text x="113.4" y="116">3</text>
<text x="419.7" y="116">5</text>
<text x="419.7" y="119.5">3</text>
<text x="423.8" y="119.9">RD+</text>
<text x="109.1" y="125.8" transform="rotate(-90 109.1 125.8)">1</text>
<text x="419.7" y="130.1">4</text>
<text x="419.7" y="126.6">2</text>
<text x="423.8" y="126.9">TD-</text>
<text x="419.7" y="133.6">1</text>
<text x="423.8" y="134">TD+</text>
<text x="419.7" y="140.7">7</text>
<text x="424.2" y="142.1">NC</text>
<text x="419.7" y="144.2">8</text>
<text x="423.8" y="148.4">CHS GND</text>
<text x="417.7" y="154.8">10</text>
<text x="419.7" y="151.3">9</text>
<text x="417.7" y="161.9">12</text>
<text x="488.7" y="158.3">SH1</text>
<text x="417.7" y="165.4">11</text>
<text x="488.7" y="165.4">SH2</text>
<text x="458.3" y="253.6">1</text>
<text x="461.8" y="255.3">B1</text>
<text x="474.2" y="255.3">Select</text>
<text x="485.4" y="253.6">6</text>
<text x="458.3" y="260.6">3</text>
<text x="461.8" y="262.4">B0</text>
<text x="481.7" y="262.4">A</text>
<text x="485.4" y="260.6">4</text>
<text x="268.4" y="281.8">25</text>
<text x="256.9" y="287.1">RBIAS</text>
<text x="263" y="283.6">EP</text>
<text x="268.4" y="285.3">24</text>
<text x="79.3" y="292.4">1</text>
<text x="83.7" y="293.8">Tri-S</text>
<text x="202.6" y="288.9">2</text>
<text x="202.6" y="292.4">3</text>
<text x="206.1" y="290.6">LED2/nINTSEL</text>
<text x="260.6" y="290.6">RXP</text>
<text x="268.4" y="292.4">22</text>
<text x="268.4" y="288.9">23</text>
<text x="106" y="299.4">3</text>
<text x="202.6" y="295.9">4</text>
<text x="202.6" y="299.4">5</text>
<text x="206.1" y="294.1">LED1/REGOFF</text>
<text x="206.1" y="297.7">XTAL2</text>
<text x="260.2" y="294.1">RXN</text>
<text x="260.9" y="297.7">TXP</text>
<text x="268.4" y="299.4">20</text>
<text x="268.4" y="295.9">21</text>
<text x="96.7" y="300.8">OUT</text>
<text x="206.1" y="301.2">XTAL1/CLKIN</text>
<text x="260.4" y="301.2">TXN</text>
<text x="202.6" y="306.5">7</text>
<text x="202.6" y="310">8</text>
<text x="206.1" y="308.3">RXD1/MODE1</text>
<text x="206.1" y="311.8">RXD0/MODE0</text>
<text x="258.4" y="311.8">TXD0</text>
<text x="258.4" y="308.3">TXD1</text>
<text x="268.4" y="310">17</text>
<text x="268.4" y="306.5">18</text>
<text x="200.5" y="317.1">10</text>
<text x="258.4" y="315.3">TXEN</text>
<text x="268.4" y="317.1">15</text>
<text x="268.4" y="313.5">16</text>
<text x="200.5" y="320.6">11</text>
<text x="206.1" y="318.8">RXER/PHYAD0</text>
<text x="206.1" y="322.4">CRS_DV/MODE2</text>
<text x="243.1" y="322.4">nINT/REFCLKO</text>
<text x="258.6" y="318.8">nRST</text>
<text x="268.4" y="320.6">14</text>
<text x="200.5" y="324.1">12</text>
<text x="206.1" y="325.9">MDIO</text>
<text x="259.6" y="325.9">MDC</text>
<text x="268.4" y="324.1">13</text>
</g>
<g font-size="3.2">
<text x="458.3" y="257.1">2</text>
<text x="461.8" y="258.9">GND</text>
<text x="79.3" y="299.4">2</text>
<text x="83.7" y="300.8">GND</text>
</g>
<g font-size="3.2" fill="#f00">
<text x="485.4" y="257.1">5</text>
<text x="477.3" y="258.9">VCC</text>
<text x="202.6" y="285.3">1</text>
<text x="206.1" y="287.1">VDD2A</text>
<text x="96.4" y="293.8">VDD</text>
<text x="106" y="292.4">4</text>
<text x="202.6" y="303">6</text>
<text x="206.1" y="304.7">VDDCR</text>
<text x="255.7" y="304.7">VDD1A</text>
<text x="268.4" y="303">19</text>
<text x="202.6" y="313.5">9</text>
<text x="206.1" y="315.3">VDDIO</text>
</g>
<g font-size="1.8" fill="#800">
<text x="430.9" y="111.7">1CT:1CT</text>
<text x="474.6" y="109.9">J8</text>
<text x="474.6" y="113.5">J7</text>
<text x="474.6" y="117">J6 RX-</text>
<text x="430.9" y="125.9">1CT:1CT</text>
<text x="474.6" y="120.6">J5</text>
<text x="474.6" y="124.1">J4</text>
<text x="474.6" y="127.9">J3 RX+</text>
<text x="474.6" y="131.2">J2 TX-</text>
<text x="474.6" y="134.3">J1 TX+</text>
<text x="431.9" y="139.9">1000pF</text>
<text x="431.9" y="142.4">2KV</text>
<text x="471.8" y="140.6">4X75 ohms</text>
<text x="429.1" y="149.8">Green LED</text>
<text x="429.5" y="160">Yellow LED</text>
</g>
</svg>
